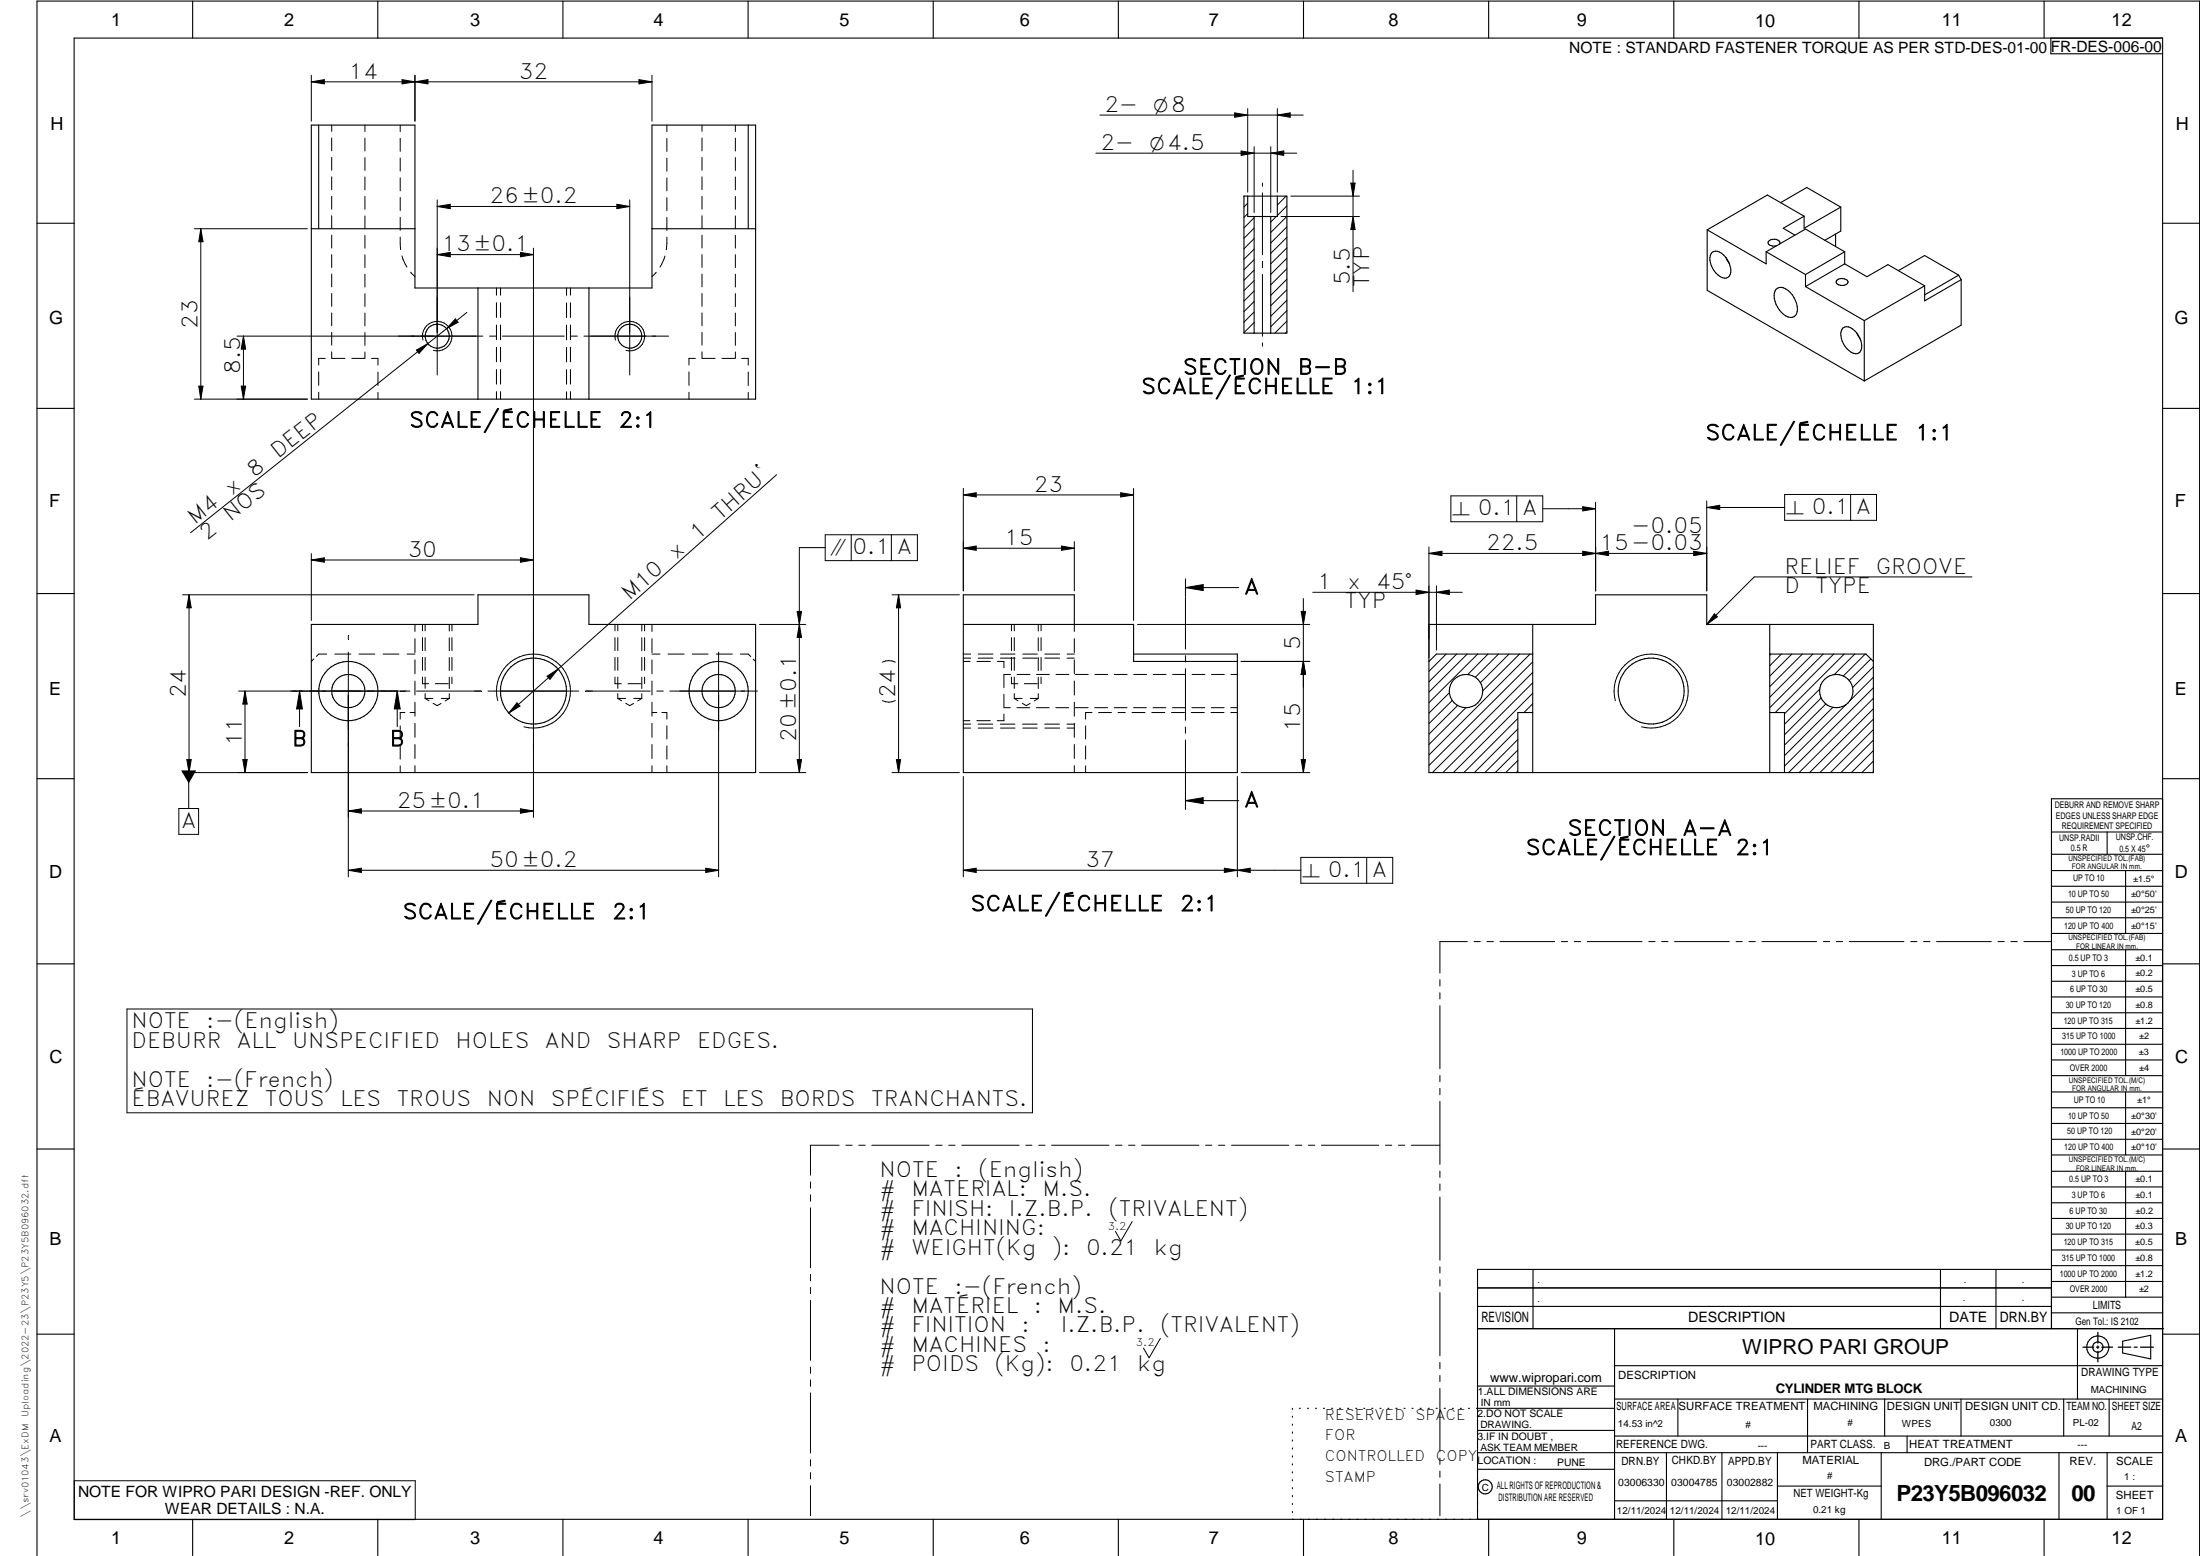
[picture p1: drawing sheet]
<svg xmlns="http://www.w3.org/2000/svg" width="594mm" height="420mm" viewBox="0 0 594 420" stroke-linecap="round" stroke-linejoin="round" font-family="sans-serif">
<g fill="none" stroke="#000" stroke-width=".3">
<path d="M20 10.3h564v400h-564zM52 .3v10M102 .3v10M152 .3v10M202 .3v10M252 .3v10M302 .3v10M352 .3v10M402 .3v10M452 .3v10M502 .3v10M552 .3v10"/>
<path d="M553.8 10.3v4.2h30.2M84.1 33.8h27.9v44h64.1v-44h27.9v74h-119.9zM86.1 33.8v28M202.1 33.8v28M335.9 53h11.6v37h-11.6zM338.7 58.5v31.5M343.1 58.5v31.5M344.9 53v5.5h-8v-5.5M480.8 54.7l7.1-4.1 9.2 5.3M487.2 58.4l-5.7 3.2 3.2 1.9M487.2 58.4l-9.9-5.7-16.3 9.4M497.1 55.9v6.5l-4.3 2.5"/>
<path d="M497.1 55.9l-9.9 5.7v-3.2M10 60.3h10M84.1 61.8h27.9M129.1 77.8v30M159 77.8v30M176.1 61.8h27.9M461 62.1v16.3l42.4 24.5M461 62.1l15.9 9.1v-3.2M462.4 68.1a2.41 2.41 0 0 1 3 .8 5.7 5.7 0 0 1 1.8 5.3 1.67 1.67 0 0 1-2.7 .5 5.4 5.4 0 0 1-2.4-6.2zM466 69.5l1 1.7M476.9 68l10.6 6.1M479.6 78.1a2.34 2.34 0 0 1 3.2 .3 6.4 6.4 0 0 1 2.3 6.4 2.07 2.07 0 0 1-3.5 .1 6.2 6.2 0 0 1-2.3-6.3z"/>
<path d="M480.5 65.9a1.07 1.07 0 0 0-.3-1.1 1.07 1.07 0 0 0-1.1-.2 1.2 1.2 0 0 0-1.6 1.2 2.04 2.04 0 0 0 2.2 .6M487.5 74.1v3.3M487.5 77.4l15.9 9.2M495.7 63.2v3.3M496.1 75.6a2.21 2.21 0 0 1 2.9 .4 1.6 1.6 0 0 1-2.5 .9 .77 .77 0 0 1-.6-1zM498.1 68l-10.6-6.2-10.6 6.2M498.1 68v3.2M498.1 71.2l6 3.5 5.7-3.2 9.9 5.7M498.1 71.2l-10.6 6.2M498.1 68l-10.6 6.1M512.6 73.1l7.1-4.1 9.2 5.3M519.7 77.2l-16.3 9.4"/>
<path d="M528.9 74.3l-9.2 5.3M528.9 74.3l.7 1.2M529.6 75.5v12.3l-26.2 15.1M529.6 75.5l-9.9 5.7v-4M584 60.3h10M497.7 88.5a2.42 2.42 0 0 1 3.1 .8 5.4 5.4 0 0 1 1.7 5.3 1.67 1.67 0 0 1-2.7 .5 5.4 5.4 0 0 1-2.4-6.2zM501.4 89.9l.9 1.7M503.4 86.6v16.3M10 110.3h10M584 110.3h10M10 160.3h10M84.1 168.6h45v-8h29.9v8h45v40h-119.9z"/>
<path d="M260.1 168.6h46v10h28M290.1 168.6v-8h-30v48h74v-32h-28M385.9 168.6h45v-8h30v8h45v40h-120zM413.9 176.6h-26l-2 2M413.9 168.6v40M477.9 168.6v40M477.9 176.6h26l2 2M584 160.3h10M413.9 192.4h-4v16.2M477.9 192.4h4v16.2M10 210.3h10M584 215.7h-30v143.1"/>
<path d="M584 210.3h10M554 224.7h30M554 230.7h30M554 235.1h30M554 239.3h30M569 224.7v6M574 235.1v17M554 243.6h30M554 247.8h30M554 252.1h30M554 256.5h30M574 256.5v33.9"/>
<path d="M10 260.3h10M554 260.7h30M554 265h30M554 269.2h30M554 273.5h30M554 277.7h30M584 260.3h10M554 282h30M554 286.2h30M554 290.4h30M554 294.9h30M554 299.1h30"/>
<path d="M574 294.9v17M10 310.3h10M554 303.4h30M554 307.6h30M554 311.9h30M554 316.3h30M574 316.3v34M584 310.3h10M554 320.5h30M554 324.8h30M554 329h30M554 333.2h30"/>
<path d="M554 337.5h30M399 358.8h185.2M399 352.8h155M399 347.8h155M414 342.8v16M436 358.8v51.5M524 342.8v16M539 342.8v16M554 341.8h30M554 346h30M554 350.3h30M554 354.5h30"/>
<path d="M554 342.8h-155v67.5M561 358.8v19M10 360.3h10M399 374.3h37M436 377.8h148M453.1 377.8v10M488.1 377.8v14.5M508.9 377.8v10M529.5 377.8v10M557.3 377.8v10M569.5 377.8v10M573.2 362.2l7.6-1.6v6.3l-7.6-1.6z"/>
<path d="M584 368.8h-148M584 360.3h10M349 380.3v.3M349 382.4v.3M349 384.6v.3M349 386.7v.3M349 388.8v.3M349 391v.3M349 393.1v.3M349 395.3v.3M349 397.4v.3M349 399.5v.3"/>
<path d="M350.9 380.3h.2M353.1 380.3h.2M355.2 380.3h.3M357.4 380.3h.3M359.6 380.3h.3M361.7 380.3h.3M363.9 380.3h.3M366.1 380.3h.3M368.3 380.3h.2M370.4 380.3h.3M372.6 380.3h.3M374.8 380.3h.3"/>
<path d="M376.9 380.3h.4M379.1 380.3h.3M381.3 380.3h.3M383.4 380.3h.4M385.6 380.3h.3M387.8 380.3h.3M390 380.3h.3M392.2 380.3h.3M394.3 380.3h.3M396.5 380.3h.3M398.7 380.3h37.3M399 396.7h37"/>
<path d="M399 392.3h185M399 386.2h37M436 387.8h148M450 392.3v18M465 392.3v18M480 392.3v18M508 392.3v18M515 387.8v4.5M556 392.3v18M569 392.3v18M52 410.3v9.7M102 410.3v9.7"/>
<path d="M152 410.3v9.7M202 410.3v9.7M252 410.3v9.7M302 410.3v9.7M349 401.7v.3M349 403.8v.4M349 406v.3M349 408.1v.3M352 410.3v9.7M402 410.3v9.7M436 405.3h44M452 410.3v9.7"/>
<path d="M480 401.3h28M502 410.3v9.7M552 410.3v9.7M569 401.3h15M10 420v-419.7h584v419.7"/>
<circle cx="118.1" cy="90.8" r="3.2"/>
<circle cx="170.1" cy="90.8" r="3.2"/>
<circle cx="94.1" cy="186.6" r="4.5"/>
<circle cx="94.1" cy="186.6" r="8"/>
<circle cx="144.1" cy="186.6" r="8.9"/>
<circle cx="194" cy="186.6" r="8"/>
<circle cx="194.1" cy="186.6" r="4.5"/>
<circle cx="395.9" cy="186.6" r="4.5"/>
<circle cx="445.9" cy="186.6" r="8.9"/>
<circle cx="495.9" cy="186.6" r="4.5"/>
<circle cx="566.5" cy="363.7" r="1.39"/>
<circle cx="566.5" cy="363.8" r="3"/>
<circle cx="401.1" cy="401.5" r="1.9"/>
</g>
<g fill="none" stroke="#000" stroke-width=".27">
<path d="M84.1 22.1h92M84.1 22.1l3.5-.6v1.1zM84.1 20.3v12.4M89.6 33.8v1.7M89.6 37.3v3.4M98.5 33.8v1.7M98.5 37.3v3.5M108.1 33.8v1.7M108.1 37.3v3.6M108.6 21.5l3.4 .6-3.4 .5zM112 20.3v12.4M112 22.1l3.6-.6v1.1z"/>
<path d="M172.5 21.5l3.6 .6-3.6 .5zM176.1 20.3v12.4M180.1 33.8v1.8M180.1 37.4v3.5M189.6 33.8v1.7M189.6 37.3v3.4M198.6 33.8v1.7M198.6 37.3v3.5M297 31.1h54.9M333.4 30.5l3.5 .6-3.5 .6zM336.9 29.3v22.6M338.7 39.6v17.8"/>
<path d="M343.1 39.6v17.8M344.9 29.3v22.6M344.9 31.1l3.5-.6v1.2zM89.6 42.5v3.5M89.6 47.8v3.4M89.6 53v3.5M89.6 58.3v3.4M98.5 42.5v3.5M98.5 47.8v3.5M98.5 53v3.5M98.5 58.3v3.5M108.1 42.7v3.5"/>
<path d="M108.1 48v3.5M108.1 53.3v3.6M108.1 58.7v3.5M118.1 55.8l3.5-.6v1.1zM118.1 54v47.3M118.1 55.8h51.9M166.6 55.2l3.4 .6-3.4 .5zM170 54v47.3M180.1 42.7v3.5M180.1 48v3.6M180.1 53.4v3.5M180.1 58.7v3.5"/>
<path d="M189.6 42.5v3.5M189.6 47.8v3.4M189.6 53v3.5M189.6 58.3v3.4M198.6 42.5v3.5M198.6 47.8v3.5M198.6 53v3.5M198.6 58.3v3.5M295.9 41.4h54.3M335.1 40.8l3.6 .6-3.6 .6zM336 53h-.1M336.9 54.9l-1 1"/>
<path d="M336.9 57.7l-1 1M338.7 58.8l-2.8 2.8M340.9 49.4v.9M340.9 52.1v16.7M343.1 41.4l3.6-.6v1.2zM344.6 58.5l-1.5 1.4M345.9 58.5h21.2M347.3 53l-2.4 2.4M347.5 55.6l-2.6 2.6M347.5 58.4l-4.4 4.4M348.6 53h18.5M364.8 49.4h1.1l-.5 3.6z"/>
<path d="M365.4 46v32.8M365.4 58.5l.5 3.5h-1.1zM52.5 61.8h30.5M54.2 61.8v46M54.2 61.8l.6 3.5h-1.1zM89.6 63.5v3.5M89.6 68.7v3.5M89.6 74v3.5M89.6 79.2v3.5M98.5 63.5v3.5M98.5 68.8v3.5M98.5 74v3.5"/>
<path d="M98.5 79.3v3.5M108.1 64l.1 3.4M108.5 69.1l1.4 3M110.9 73.5l1.1 1.2M118.1 68.7l3.5-.5v1.1zM118.1 68.7h26M134.1 77.8v1.9M135.2 77.8v1.9M140.5 68.2l3.6 .5-3.6 .6zM144.1 67v153.7M153 77.8v2M154 77.8v1.9"/>
<path d="M177.2 73.5l-1.1 1.2M179.6 69.1l-1.4 3M180.1 64.1l-.2 3.3M189.6 63.5v3.5M189.6 68.7v3.5M189.6 74v3.5M189.6 79.2v3.5M198.6 63.5v3.5M198.6 68.8v3.5M198.6 74v3.5M198.6 79.3v3.5M338.7 64.4l-2.8 2.8"/>
<path d="M338.7 67.3l-2.8 2.7M338.7 70.1l-2.8 2.8M338.7 78.6l-2.8 2.7M338.7 61.6l-2.8 2.7M338.7 72.9l-2.8 2.8M338.7 75.8l-2.8 2.7M340.9 70.6v1.7M340.9 74.1v16.7M347.5 61.3l-4.4 4.3M347.5 64.1l-4.4 4.3M347.5 66.9l-4.4 4.3M347.5 69.7l-4.4 4.4"/>
<path d="M347.5 72.6l-4.4 4.3M347.5 75.4l-4.4 4.4M347.5 78.2l-4.4 4.3M64 90.8h66.4M65.7 90.8l.6 3.5h-1.2zM65.7 90.8v17M87.8 96.8h-1.7v1.8M89.6 84.5v3.5M89.6 89.7v3.5M89.6 95v1.8M89.7 96.8h3.5M95 96.8h3.5"/>
<path d="M98.5 84.5v3.5M98.5 89.8v3.5M98.5 95v1.8M100.3 96.8h1.8v1.8M112.4 94.5l3.1-1.7-2.3 2.6zM114.2 91.8a4 4 0 0 1 3.5-5 4 4 0 0 1 4.3 4.3 4 4 0 0 1-5 3.5M115.5 92.8l-64 51M123 86.1l.7 .9-3.1 1.7zM126.1 84.4l-10.6 8.4M132.2 90.8h1.7M134.1 81.7v4M134.1 87.8v3.9"/>
<path d="M134.1 93.8v3.9M134.1 99.8v3.9M135.2 81.7v4M135.2 87.8v3.9M135.2 93.8v3.9M135.2 99.8v3.9M135.7 90.8h16.7M153 81.8v4M153 87.8v4M153 93.8v3.9M153 99.8v4M154 81.7v4"/>
<path d="M154 87.8v3.9M154 93.8v3.9M154 99.8v3.9M154.2 90.8h1.7M157.7 90.8h22.8M166.2 91.8a4 4 0 0 1 3.5-5 4 4 0 0 1 4.3 4.3 4 4 0 0 1-5 3.5M187.8 96.8h-1.8v1.8M189.6 84.5v3.5M189.6 89.7v3.5M189.6 95v1.8M189.6 96.8h3.5M194.9 96.8h3.6"/>
<path d="M198.6 84.5v3.5M198.6 89.8v3.5M198.6 95v1.8M200.3 96.8h1.8v1.8M338.7 81.4l-2.8 2.8M338.7 84.2l-2.8 2.8M338.7 87.1l-2.8 2.7M338.7 89.9l-.1 .1M340.9 92.6v.9M347.5 89.5l-.4 .5M347.5 86.7l-3.3 3.3M347.5 81.1l-4.4 4.3"/>
<path d="M347.5 83.9l-4.4 4.3M52.5 107.8h30.5M53.7 104.3h1.1l-.6 3.5zM65.1 104.3h1.2l-.6 3.5zM86.1 100.4v3.7M86.1 105.9v1.9M102.1 100.5v3.6M102.1 106v1.8M134.1 105.7v2.1M135.2 105.7v2.1M153 105.8v2M154 105.7v2.1"/>
<path d="M186 100.4v3.7M186 105.9v1.9M202.1 100.5v3.6M202.1 106v1.8M209.7 128.2l-59 52.5M260.1 131.9v27.7M260.1 133.6h46M260.1 133.6l3.5-.5v1.1zM302.6 133.1l3.5 .5-3.5 .6zM306.1 131.9v35.7M391.8 133.9h24.8v7h-24.8zM409.6 133.9v7"/>
<path d="M416.6 137.4h14.3M427.4 136.8l3.5 .6-3.5 .6zM430.9 135.6v24M460.9 135.3v24.3M460.9 137h21M460.9 137l3.5-.6v1.2zM481.9 133.5h24.8v7h-24.8zM499.7 133.5v7M84.1 149.5v18.1M84.1 151.2l3.5-.6v1.2zM84.1 151.2h60M140.5 150.6l3.6 .6-3.6 .6z"/>
<path d="M222.8 144.4h24.9v7h-24.9zM222.8 147.9h-6.9v60.7M229.9 144.4v7M240.7 144.4v7M260.1 148l3.5-.6v1.2zM260.1 148h30M286.6 147.4l3.5 .6-3.5 .6zM290.1 146.3v13.3M320.1 156.3v4.8M320.1 158.7h14.4M320.1 158.7l4.8-.8v1.6zM354.5 159.9h40.4"/>
<path d="M382.4 159.3l3.5 .6-3.5 .6zM385.9 147.7v29.8M385.9 149.4l3.5-.6v1.2zM385.9 149.4h75M387.9 159.9l3.5-.6v1.2zM387.9 158.2v17.4M427.4 148.8v1.2l7-1.2v1.2zM457.4 148.8l3.5 .6-3.5 .6zM532.5 155.8h-58.8l-12.8 12.8M49.3 160.6h78.7M51 160.6v48M51 160.6l.6 3.5h-1.1z"/>
<path d="M84.7 177.9l-.6 .7M88.2 176.6h-2.1l-.7 .6M90.4 176.6h4.3M94.1 176.1v60.7M94.1 171.8v.7M96.9 176.6h4.3M103.5 176.6h4.2M109.9 176.6h2.1M112 168.6v1.9M112 172.5v3.7M112 178.2v3.7M114.1 168.6v1.7"/>
<path d="M114.1 172.2v3.5M114.1 177.5v3.5M114.8 168.6v1.7M114.8 172.2v3.5M114.8 177.5v3.5M121.3 168.6v1.8M121.3 172.2v3.5M121.3 177.5v3.6M122 168.6v1.7M122 172.2v3.5M122 177.5v3.5M166.1 168.6v1.7"/>
<path d="M166.1 172.2v3.5M166.1 177.5v3.5M166.8 168.6v1.7M166.8 172.2v3.5M166.8 177.5v3.5M173.3 168.6v1.8M173.3 172.2v3.5M173.3 177.5v3.6M174.1 168.6v1.7M174.1 172.2v3.5M174.1 177.5v3.5M176.1 168.6v1.9"/>
<path d="M176.1 172.5v3.7M176.1 178.2v3.7M176.1 176.6h2.1M180.4 176.6h4.3M186.9 176.6h4.3M193.4 176.6h4.3M194 176.1v60.7M199.9 176.6h2.2l.6 .7M203.4 178l.6 .6M205.1 168.6h12.5M215.3 165.1l1.1 7h-1.1l1.1-7zM238.2 178.8a3.9 3.9 0 0 1 3.6 0"/>
<path d="M240.9 160.6h18.2M242.6 160.6v48M242.6 160.6l.6 3.5h-1.1zM260.1 178.6h1.9M260.1 177.7h2M260.1 176.6h2M263.8 178.6h3.7M264.2 177.7h3.9M264.2 176.6h3.9M269.3 178.6h1.8v1.7M270.2 177.7h3.9M270.2 176.6h3.9"/>
<path d="M273.1 168.6v1.7M273.1 172.2v3.5M273.1 177.5v3.5M273.9 168.6v1.7M273.9 172.2v3.5M273.9 177.5v3.5M276.2 177.7h3.9M276.2 176.6h3.9M280.4 168.6v1.8M280.4 172.2v3.5M280.4 177.5v3.6M281.1 168.6v1.7"/>
<path d="M281.1 172.2v3.5M281.1 177.5v3.5M282.1 177.7h4M282.1 176.6h4M288.2 177.7h1.9M288.2 176.6h1.9M290.1 168.6v1.9M290.1 172.5v3.7M290.1 178.2v3.7M307.2 168.6h46.5M320.1 161.3v14M320.1 177v1.8"/>
<path d="M335.1 178.6h18.6M351.4 165.1h1.1l-.5 3.5zM352 178.6l.5 3.5h-1.1zM352 161.6v47M390.5 176.6l-4.6 4.7M393.4 176.6l-7.5 7.5M396.2 176.6l-10.3 10.3M399 176.6l-13.1 13.1M401.8 176.6l-5.5 5.6M404.7 176.6l-6.3 6.3M407.5 176.6l-7.8 7.8M410.3 176.6l-9.9 10"/>
<path d="M413.2 176.6l-27.3 27.3M413.9 178.7l-28 28M463 165.7l.8 .8-2.9 2.1zM478.2 176.6l-.3 .4M481 176.6l-3.1 3.2M483.9 176.6l-6 6M486.7 176.6l-8.8 8.8M489.5 176.6l-11.6 11.7M492.3 176.6l-14.4 14.5M495.2 176.6l-15.8 15.8M498 176.6l-16.1 16.1M500.8 176.6l-5.5 5.6"/>
<path d="M503.7 176.6l-6 5.9M505.2 177.9l-5.9 5.9M64.4 186.6h46.3M66.2 186.6l.6 3.5h-1.2zM66.2 186.6v22M80.9 186.6v9.6M80.9 186.6l.8 4.8h-1.6zM107.3 186.6l.8 4.8h-1.6zM107.3 186.6v9.6M108.1 196v3.6M109.3 192.4h-1.2v1.8M110.7 192.4h1.3"/>
<path d="M112 183.9v3.8M112 189.6v3.8M112 195.3v3.8M112.5 186.6h17.5M114.1 182.8v1.8h1.7M114.8 187.3v1.3M114.8 182.8v3.1M114.8 188.6l1.1 .6M114.8 188.6h2.1M117 189.9l1.1 .6 1-.6M117.6 184.6h3.4M119.2 188.6h2.1"/>
<path d="M121.3 187.3v1.3M121.3 188.6l-1.1 .7M121.3 182.9v3M122 182.8v1.8M131.8 186.6h24.5M134.4 189.2a10 10 0 0 1 8.8-12.6 10 10 0 0 1 10.8 10.9 10 10 0 0 1-12.5 8.8M139.6 189.8l.8 .9-3 1.8zM147.7 182.6l3-1.9-2.2 2.7zM150.7 180.7l-13.3 11.8M158.1 186.6h17.5M166.1 182.8v1.8h1.7M166.8 182.8v3.1"/>
<path d="M166.8 187.3v1.3M166.8 188.6l1 .6M166.8 188.6h2.1M169 189.9l1 .6 1.1-.6M169.6 184.6h3.4M171.1 188.6h2.2M173.3 187.3v1.3M173.3 188.6l-1.1 .7M173.3 182.9v3M174.1 182.8v1.8M176.1 183.9v3.8M176.1 189.6v3.8"/>
<path d="M176.1 195.3v3.8M176.1 192.4h1.3M177.4 186.6h1.7M178.7 192.4h1.4v1.8M180.1 196v3.6M180.9 186.6h23.6M241.8 189.2a3.9 3.9 0 0 1-3.6 0M260.1 194.6h1.8M260.1 195.5h2M260.1 196.6h2M263.8 194.6h3.6M264.1 195.5h4"/>
<path d="M264.2 196.6h3.9M270.1 195.5h4M270.2 196.6h3.9M271.1 187.5v3.5M271.1 192.8v1.8h-1.8M271.1 191.1h1.7M272.9 182.1l-1.8 .1v3.5M273.1 182.8v1.8h1.7M273.9 188.6h2.1M273.9 182.8v3.1M273.9 187.3v1.3M273.9 188.6l1 .6"/>
<path d="M274.6 191.1h3.5M274.7 182.1h3.4M276 189.9l1.1 .6 1.1-.6M276.1 195.5h4M276.2 196.6h3.9M276.6 184.6h3.5M278.2 188.6h2.2M279.9 191.1h3.4M279.9 182.1h3.5M280.4 182.9v3M280.4 187.3v1.3M280.4 188.6l-1.1 .7"/>
<path d="M281.1 182.8v1.8M282.1 195.5h4M282.1 196.6h4M285.1 191.1h3.5M285.2 182.1h3.4M288.1 195.5h2M288.2 196.6h1.9M290.1 183.9v3.8M290.1 189.6v3.8M290.1 195.3v3.8M290.4 191.1h3.4M290.4 182.1h3.5"/>
<path d="M293.2 196v3.6M294.9 192.4h-1.7v1.8M295.6 191.1h3.5M295.6 182.1h3.5M296.7 192.4h3.4M300.9 191.1h3.4M300.9 182.1h3.5M301.9 192.4h2M305.7 192.4h3.5M306.1 191.1h3.5M306.1 182.1h3.5M311 192.4h3.5"/>
<path d="M311.4 191.1h3.4M311.4 182.1h3.5M316.4 192.4h3.5M316.6 191.1h3.5M316.6 182.1h3.5M320.1 180.6v13.9M320.1 196.3v1.7M320.1 199.8v18.8M321.7 192.4h3.5M321.9 191.1h3.4M321.9 182.1h3.5M327 192.4h3.5"/>
<path d="M327.1 191.1h3.5M327.1 182.1h3.5M332.4 192.4h1.7M332.4 191.1h1.7M332.4 182.1h1.7M391.4 187l-5.5 5.6M392.2 189.1l-6.3 6.3M393.6 190.5l-7.7 7.7M395.9 191.1l-10 9.9M409.9 199.7l-8.9 8.9M409.9 196.8l-11.8 11.8M409.9 194l-14.6 14.6"/>
<path d="M413.9 184.4l-24.3 24.2M413.9 190l-2.4 2.4M413.9 187.2l-21.4 21.4M413.9 181.6l-27.1 27M436.2 189.2a10 10 0 0 1 8.8-12.6 10 10 0 0 1 10.8 10.9 10 10 0 0 1-12.5 8.8M491.4 186l-9.5 9.6M491.8 188.5l-9.9 9.9M493 190.1l-11.1 11.1M494.9 191l-13 13M498.6 190.2l-16.7 16.7M505.9 191.4l-17.3 17.2M505.9 199.9l-8.8 8.7"/>
<path d="M505.9 180l-5.7 5.7M505.9 185.7l-22.9 22.9M505.9 194.2l-14.5 14.4M505.9 188.6l-20.1 20M505.9 197l-11.6 11.6M505.9 182.9l-6.4 6.4M48.3 218.3h5.3v7h-5.3zM49.3 208.6h33.7M50.5 205.1h1.1l-.6 3.5zM51 208v10.3M65.6 205.1h1.2l-.6 3.5zM94.1 219l3.5-.6v1.2z"/>
<path d="M94.1 219h50M108.1 201.4v3.6M108.1 206.8v1.8M112 201v3.8M112 206.8v1.8M140.5 218.4l3.6 .6-3.6 .6zM176.1 201v3.8M176.1 206.8v1.8M180.1 201.4v3.6M180.1 206.8v1.8M205.1 208.6h12.5M215.3 205.1h1.1l-.5 3.5z"/>
<path d="M240.9 208.6h18.2M242.1 205.1h1.1l-.6 3.5zM260.1 209.7v27.1M290.1 201v3.8M290.1 206.8v1.8M293.2 201.4v3.6M293.2 206.8v1.8M320.1 216.2l4.8-.8v1.6zM320.1 216.2h14.4M334.1 209.7v27.1M335.1 208.6h18.6M351.4 205.1h1.1l-.5 3.5z"/>
<path d="M409.9 202.5l-6.1 6.1M409.9 205.4l-3.3 3.2M409.9 208.2l-.5 .4M505.9 205.5l-3.1 3.1M505.9 208.3l-.3 .3M505.9 202.7l-6 5.9M94.1 235l3.5-.6v1.2zM94.1 235h99.9M190.6 234.4l3.4 .6-3.4 .6zM260.1 235h91.2M260.1 235l3.5-.6v1.2zM330.6 234.4l3.5 .6-3.5 .6z"/>
<path d="M334.1 235l3.5-.6v1.2zM351.3 231.5h24.8v7h-24.8zM369.1 231.5v7M396.2 254.3h-7.4v8.5M398.1 254.3h1.6M401.5 254.3h1.8M405 254.3h14.8M421.6 254.3h1.7M425.1 254.3h1.7M428.6 254.3h14.8M445.2 254.3h1.7M448.7 254.3h1.7"/>
<path d="M452.2 254.3h14.8M468.8 254.3h1.7M472.3 254.3h1.7M475.8 254.3h14.8M492.4 254.3h1.7M495.8 254.3h1.8M499.4 254.3h14.7M516 254.3h1.6M519.4 254.3h1.8M522.9 254.3h14.8M539.5 254.3h1.7M543 254.3h1.7"/>
<path d="M546.5 254.3h7.4M34.3 272.5h244.5v28h-244.5zM388.8 264.5v1.8M388.8 268.1v1.6M388.8 271.6v17M388.8 290.4v1.7M388.8 293.9v1.7M388.8 297.4v17M218.9 319.2v1.6M226.6 309.2h-7.7v8.1M228.4 309.2h1.7M231.9 309.2h1.7"/>
<path d="M235.4 309.2h15.5M252.7 309.2h1.7M256.2 309.2h1.7M259.7 309.2h15.5M277 309.2h1.7M280.5 309.2h1.7M284 309.2h15.5M301.2 309.2h1.8M304.8 309.2h1.7M308.3 309.2h15.5M325.5 309.2h1.7M329.1 309.2h1.6"/>
<path d="M332.6 309.2h15.4M349.8 309.2h1.7M353.3 309.2h1.7M356.8 309.2h15.5M374.1 309.2h1.7M377.6 309.2h1.7M381.1 309.2h7.7M388.8 316.2v1.7M388.8 319.7v1.7M218.9 322.6v1.8M218.9 326.1v16.2M305.7 329.9l-3 5.2-1.5-2.6"/>
<path d="M388.8 323.2v17.1M218.9 344.1v1.8M218.9 347.6v1.7M218.9 351.2v16.1M388.8 342.1v1.6M388.8 345.6v1.7M388.8 349v17.1M218.9 369.1v1.7M218.9 372.6v1.8M218.9 376.1v16.2M313.3 361.4l-3 5.2-1.5-2.6M388.8 367.9v1.7"/>
<path d="M388.8 371.4v1.7M388.8 374.9v17M20.1 399.8h92v10.5h-92zM218.9 394.1v1.8M218.9 397.6v1.7M388.8 393.7v1.7M388.8 397.2v1.7M218.9 401.2v8.1M388.8 400.7v8.6"/>
</g>
<path d="M566.5 359.7v3M562.5 363.8h2.9M566.1 363.8h.7M566.5 363.4v.7M566.5 364.9v2.8M567.6 363.8h2.9M572 363.8h3.4M576.3 363.8h.8M578 363.8h3.5" fill="none" stroke="#000" stroke-width=".34"/>
<g fill="#000">
<path d="M84.1 22.1l3.5-.6v1.1zM108.6 21.5l3.4 .6-3.4 .5zM112 22.1l3.6-.6v1.1zM172.5 21.5l3.6 .6-3.6 .5zM333.4 30.5l3.5 .6-3.5 .6zM344.9 31.1l3.5-.6v1.2zM118.1 55.8l3.5-.6v1.1zM166.6 55.2l3.4 .6-3.4 .5zM335.1 40.8l3.6 .6-3.6 .6zM343.1 41.4l3.6-.6v1.2zM364.8 49.4h1.1l-.5 3.6zM54.2 61.8l.6 3.5h-1.1z"/>
<path d="M118.1 68.7l3.5-.5v1.1zM140.5 68.2l3.6 .5-3.6 .6zM365.4 58.5l.5 3.5h-1.1zM65.7 90.8l.6 3.5h-1.2zM112.4 94.5l3.1-1.7-2.3 2.6zM123 86.1l.7 .9-3.1 1.7zM53.7 104.3h1.1l-.6 3.5zM65.1 104.3h1.2l-.6 3.5zM260.1 133.6l3.5-.5v1.1zM302.6 133.1l3.5 .5-3.5 .6zM427.4 136.8l3.5 .6-3.5 .6zM460.9 137l3.5-.6v1.2z"/>
<path d="M84.1 151.2l3.5-.6v1.2zM140.5 150.6l3.6 .6-3.6 .6zM260.1 148l3.5-.6v1.2zM286.6 147.4l3.5 .6-3.5 .6zM320.1 158.7l4.8-.8v1.6zM382.4 159.3l3.5 .6-3.5 .6zM385.9 149.4l3.5-.6v1.2zM387.9 159.9l3.5-.6v1.2zM427.4 148.8l3.5 .6-3.5 .6zM430.9 149.4l3.5-.6v1.2zM457.4 148.8l3.5 .6-3.5 .6zM51 160.6l.6 3.5h-1.1z"/>
<path d="M215.3 165.1h1.1l-.5 3.5zM215.9 168.6l.5 3.5h-1.1zM242.6 160.6l.6 3.5h-1.1zM351.4 165.1h1.1l-.5 3.5zM463 165.7l.8 .8-2.9 2.1zM66.2 186.6l.6 3.5h-1.2zM80.9 186.6l.8 4.8h-1.6zM107.3 186.6l.8 4.8h-1.6zM139.6 189.8l.8 .9-3 1.8zM147.7 182.6l3-1.9-2.2 2.7zM352 178.6l.5 3.5h-1.1zM50.5 205.1h1.1l-.6 3.5z"/>
<path d="M48.9 208h4.1l-2 3.5zM65.6 205.1h1.2l-.6 3.5zM94.1 219l3.5-.6v1.2zM140.5 218.4l3.6 .6-3.6 .6zM215.3 205.1h1.1l-.5 3.5zM242.1 205.1h1.1l-.6 3.5zM320.1 216.2l4.8-.8v1.6zM351.4 205.1h1.1l-.5 3.5zM94.1 235l3.5-.6v1.2zM190.6 234.4l3.4 .6-3.4 .6zM260.1 235l3.5-.6v1.2zM330.6 234.4l3.5 .6-3.5 .6z"/>
<path d="M334.1 235l3.5-.6v1.2z"/>
</g>
<g font-size="6">
<text x="512.1" y="405.2">P23Y5B096032</text>
<text x="559.4" y="405.2">00</text>
</g>
<g font-size="5.7">
<text x="94.1" y="21.2">14</text>
<text x="140.1" y="21.2">32</text>
<text x="298.2" y="30.2">2-</text>
<text x="297.1" y="40.5">2-</text>
<text x="132.2" y="54.9">26±0.2</text>
<text x="119.2" y="67.9">13±0.1</text>
<text x="364.5" y="77" transform="rotate(-90 364.5 77)">5.5</text>
<text x="369.7" y="77.6" transform="rotate(-90 369.7 77.6)">TYP</text>
<text x="53.4" y="88.7" transform="rotate(-90 53.4 88.7)">23</text>
<text x="64.9" y="101" transform="rotate(-90 64.9 101)">8.5</text>
<text x="319.4" y="101.1">SECTION</text>
<text x="350.5" y="101.1">B-B</text>
<text x="308.2" y="106.3">SCALE/ÉCHELLE</text>
<text x="364.7" y="106.3">1:1</text>
<text x="110.5" y="115.4">SCALE/ÉCHELLE</text>
<text x="167.1" y="115.4">2:1</text>
<text x="460.5" y="118.8">SCALE/ÉCHELLE</text>
<text x="517.1" y="118.8">1:1</text>
<text x="75.1" y="124" transform="rotate(-38 75.1 124)">DEEP</text>
<text x="68.7" y="129" transform="rotate(-38 68.7 129)">8</text>
<text x="62.6" y="133.9" transform="rotate(-38 62.6 133.9)">x</text>
<text x="279.2" y="132.8">23</text>
<text x="52.6" y="141.9" transform="rotate(-38 52.6 141.9)">M4</text>
<text x="62.2" y="140.9" transform="rotate(-38 62.2 140.9)">NOS</text>
<text x="194.5" y="140.6" transform="rotate(-42 194.5 140.6)">THRU`</text>
<text x="55.9" y="146" transform="rotate(-38 55.9 146)">2</text>
<text x="188.4" y="146" transform="rotate(-42 188.4 146)">1</text>
<text x="230.2" y="149.6">0.1 A</text>
<text x="271.2" y="147.2">15</text>
<text x="401.3" y="148.5">22.5</text>
<text x="431.9" y="148.5">15-0.03</text>
<text x="440.5" y="144">-0.05</text>
<text x="110.1" y="150.3">30</text>
<text x="182.6" y="151.2" transform="rotate(-42 182.6 151.2)">x</text>
<text x="481.9" y="154.9">RELIEF</text>
<text x="506.5" y="154.9">GROOVE</text>
<text x="336" y="160.4">A</text>
<text x="355.7" y="159">1</text>
<text x="363.8" y="159">x</text>
<text x="371.6" y="159">45°</text>
<text x="481.9" y="160.1">D</text>
<text x="490.2" y="160.1">TYPE</text>
<text x="170" y="162.3" transform="rotate(-42 170 162.3)">M10</text>
<text x="363.2" y="164.3">TYP</text>
<text x="351.1" y="175.6" transform="rotate(-90 351.1 175.6)">5</text>
<text x="50.2" y="188.6" transform="rotate(-90 50.2 188.6)">24</text>
<text x="241.8" y="188.6" transform="rotate(-90 241.8 188.6)">24</text>
<text x="351.1" y="197.6" transform="rotate(-90 351.1 197.6)">15</text>
<text x="65.3" y="201.5" transform="rotate(-90 65.3 201.5)">11</text>
<text x="78.9" y="201.5">B</text>
<text x="105.2" y="201.5">B</text>
<text x="215" y="200.5" transform="rotate(-90 215 200.5)">20±0.1</text>
<text x="107.2" y="218.1">25±0.1</text>
<text x="336" y="217.9">A</text>
<text x="49" y="223.6">A</text>
<text x="423.3" y="225.6">SECTION</text>
<text x="454.3" y="225.6">A-A</text>
<text x="412" y="230.8">SCALE/ÉCHELLE</text>
<text x="468.6" y="230.8">2:1</text>
<text x="132.2" y="234.1">50±0.2</text>
<text x="293.2" y="234.1">37</text>
<text x="262.1" y="246">SCALE/ÉCHELLE</text>
<text x="318.6" y="246">2:1</text>
<text x="108.7" y="248.2">SCALE/ÉCHELLE</text>
<text x="165.3" y="248.2">2:1</text>
<text x="35.5" y="277.7">NOTE</text>
<text x="55.7" y="277.7">:-(English)</text>
<text x="35.5" y="283">DEBURR</text>
<text x="64" y="283">ALL</text>
<text x="78.9" y="283">UNSPECIFIED</text>
<text x="123" y="283">HOLES</text>
<text x="147.2" y="283">AND</text>
<text x="163.8" y="283">SHARP</text>
<text x="188.2" y="283">EDGES.</text>
<text x="35.5" y="293.5">NOTE</text>
<text x="55.7" y="293.5">:-(French)</text>
<text x="35.5" y="298.7">ÉBAVUREZ</text>
<text x="71.5" y="298.7">TOUS</text>
<text x="91.8" y="298.7">LES</text>
<text x="107.1" y="298.7">TROUS</text>
<text x="131.4" y="298.7">NON</text>
<text x="148.8" y="298.7">SPÉCIFIÉS</text>
<text x="183.9" y="298.7">ET</text>
<text x="195.2" y="298.7">LES</text>
<text x="210.6" y="298.7">BORDS</text>
<text x="235.2" y="298.7">TRANCHANTS.</text>
<text x="237.5" y="317.8">NOTE</text>
<text x="257.7" y="317.8">:</text>
<text x="264.1" y="317.8">(English)</text>
<text x="237.5" y="323">#</text>
<text x="246.1" y="323">MATERIAL:</text>
<text x="281.5" y="323">M.S.</text>
<text x="237.5" y="328.3">#</text>
<text x="246.1" y="328.3">FINISH:</text>
<text x="272.4" y="328.3">I.Z.B.P.</text>
<text x="299.3" y="328.3">(TRIVALENT)</text>
<text x="237.5" y="333.5">#</text>
<text x="246.1" y="333.5">MACHINING:</text>
<text x="237.5" y="338.8">#</text>
<text x="246.1" y="338.8">WEIGHT(Kg</text>
<text x="284" y="338.8">):</text>
<text x="293.3" y="338.8">0.21</text>
<text x="311.6" y="338.8">kg</text>
<text x="237.5" y="349.3">NOTE</text>
<text x="257.7" y="349.3">:-(French)</text>
<text x="237.5" y="354.5">#</text>
<text x="237.5" y="359.8">#</text>
<text x="246.1" y="359.8">FINITION</text>
<text x="246.1" y="354.5">MATÉRIEL</text>
<text x="275.8" y="359.8">:</text>
<text x="279.2" y="354.5">:</text>
<text x="285.6" y="354.5">M.S.</text>
<text x="286.4" y="359.8">I.Z.B.P.</text>
<text x="313.3" y="359.8">(TRIVALENT)</text>
<text x="237.5" y="365">#</text>
<text x="246.1" y="365">MACHINES</text>
<text x="281.5" y="365">:</text>
<text x="237.5" y="370.3">#</text>
<text x="246.1" y="370.3">POIDS</text>
<text x="268.5" y="370.3">(Kg):</text>
<text x="288.8" y="370.3">0.21</text>
<text x="307.1" y="370.3">kg</text>
</g>
<text font-size="5.6" x="470.5" y="365.5">WIPRO PARI GROUP</text>
<g font-size="5.4">
<text x="311.5" y="30.2">O8</text>
<text x="310.5" y="40.5">O4.5</text>
<text x="392.1" y="139.1">n 0.1 A</text>
<text x="482.3" y="138.8">n 0.1 A</text>
<text x="224.1" y="149.6">i</text>
<text x="351.6" y="236.8">n 0.1 A</text>
</g>
<g font-size="4.9">
<text x="30" y="6.9">1</text>
<text x="76.7" y="6.9">2</text>
<text x="127" y="6.9">3</text>
<text x="176.5" y="6.9">4</text>
<text x="226.7" y="6.9">5</text>
<text x="275.4" y="6.9">6</text>
<text x="326.4" y="6.9">7</text>
<text x="375" y="6.9">8</text>
<text x="425.8" y="6.9">9</text>
<text x="473.9" y="7.3">10</text>
<text x="524.3" y="6.9">11</text>
<text x="570.2" y="6.9">12</text>
<text x="13.6" y="35.1">H</text>
<text x="587.6" y="35.1">H</text>
<text x="13.2" y="87.5">G</text>
<text x="587.2" y="87.5">G</text>
<text x="13.2" y="137">F</text>
<text x="587.2" y="137">F</text>
<text x="13.2" y="187.6">E</text>
<text x="587.2" y="187.6">E</text>
<text x="13.2" y="237">D</text>
<text x="587.2" y="237">D</text>
<text x="13.4" y="287.1">C</text>
<text x="587.4" y="287.1">C</text>
<text x="13.4" y="336.2">B</text>
<text x="587.4" y="336.2">B</text>
<text x="13.4" y="389.3">A</text>
<text x="587.4" y="389.3">A</text>
<text x="30" y="416.9">1</text>
<text x="76.7" y="416.9">2</text>
<text x="127" y="416.9">3</text>
<text x="176.5" y="416.9">4</text>
<text x="226.7" y="416.9">5</text>
<text x="275.4" y="416.9">6</text>
<text x="326.4" y="416.9">7</text>
<text x="375" y="416.9">8</text>
<text x="425.8" y="416.9">9</text>
<text x="473.9" y="417.3">10</text>
<text x="524.3" y="416.9">11</text>
<text x="570.2" y="416.9">12</text>
</g>
<g font-size="4.2">
<text x="423.7" y="14.3">NOTE : STANDARD FASTENER TORQUE AS PER STD-DES-01-00</text>
<text x="553.8" y="14">FR-DES-006-00</text>
<text x="21.1" y="404.3">NOTE FOR WIPRO PARI DESIGN -REF. ONLY</text>
<text x="44.5" y="408.8">WEAR DETAILS : N.A.</text>
</g>
<g font-size="3.9">
<text x="400" y="357.1">REVISION</text>
<text x="455.9" y="357.1">DESCRIPTION</text>
<text x="526.4" y="357.1">DATE</text>
<text x="540" y="357.1">DRN.BY</text>
<text x="357.8" y="383.3">RESERVED</text>
<text x="382.3" y="383.3">SPACE</text>
<text x="357.8" y="388.9">FOR</text>
<text x="357.8" y="394.5">CONTROLLED</text>
<text x="387.8" y="394.5">COPY</text>
<text x="357.8" y="400">STAMP</text>
</g>
<text font-size="3.6" x="479.5" y="376.1">CYLINDER MTG BLOCK</text>
<text font-size="3.5" x="402.4" y="373.3">www.wipropari.com</text>
<g font-size="3.1">
<text x="565.1" y="353.5">LIMITS</text>
<text x="562" y="371.7">DRAWING TYPE</text>
<text x="437" y="372.3">DESCRIPTION</text>
<text x="436.5" y="380.8">SURFACE AREA</text>
<text x="453.3" y="380.8">SURFACE TREATMENT</text>
<text x="489.7" y="380.8">MACHINING</text>
<text x="509.5" y="380.8">DESIGN UNIT</text>
<text x="530.6" y="380.8">DESIGN UNIT CD.</text>
<text x="558" y="380.6">TEAM NO.</text>
<text x="570.3" y="380.7">SHEET SIZE</text>
<text x="575.6" y="386.1">A2</text>
<text x="436.4" y="391.1">REFERENCE DWG.</text>
<text x="437.8" y="395.5">DRN.BY</text>
<text x="451.4" y="395.4">CHKD.BY</text>
<text x="466.6" y="395.5">APPD.BY</text>
<text x="486.7" y="395.4">MATERIAL</text>
<text x="488.9" y="390.9">PART CLASS.</text>
<text x="515.6" y="390.9">HEAT TREATMENT</text>
<text x="519.6" y="395.9">DRG./PART CODE</text>
<text x="558.9" y="395.5">REV.</text>
<text x="571.4" y="395.6">SCALE</text>
<text x="484.3" y="404.2">NET WEIGHT-Kg</text>
<text x="571.4" y="404.7">SHEET</text>
</g>
<text font-size="3" x="579.5" y="230.1">°</text>
<g font-size="2.8">
<text x="299.1" y="332.1">3.2</text>
<text x="560.4" y="357.7">Gen Tol.: IS 2102</text>
<text x="306.7" y="363.6">3.2</text>
<text x="399.1" y="376.6">1.ALL DIMENSIONS ARE</text>
<text x="399" y="382.7">2.DO NOT SCALE</text>
<text x="399" y="388.7">3.IF IN DOUBT ,</text>
<text x="399" y="395.4">LOCATION :</text>
<text x="420.5" y="396">PUNE</text>
<text x="404.2" y="402">ALL RIGHTS OF REPRODUCTION &amp;</text>
<text x="437" y="401.2">03006330</text>
<text x="451.3" y="401.2">03004785</text>
<text x="466.3" y="401.2">03002882</text>
<text x="404.7" y="405.4">DISTRIBUTION ARE RESERVED</text>
</g>
<g font-size="2.7">
<text x="564.6" y="376.2">MACHINING</text>
<text x="399.9" y="379.7">IN mm</text>
<text x="399.7" y="385.7">DRAWING.</text>
<text x="436.9" y="385.4">14.53 in^2</text>
<text x="471.4" y="385.5">#</text>
<text x="498.9" y="385">#</text>
<text x="513.6" y="385.3">WPES</text>
<text x="537.3" y="385.1">0300</text>
<text x="559.7" y="385.1">PL-02</text>
<text x="399.7" y="391.8">ASK TEAM MEMBER</text>
<text x="474.6" y="391.2">---</text>
<text x="508.7" y="391.2">B</text>
<text x="561" y="391.1">---</text>
<text x="493.4" y="399.5">#</text>
<text x="573.6" y="399.7">1 :</text>
<text x="400.1" y="402.5">C</text>
<text x="436.6" y="408.7">12/11/2024</text>
<text x="450.9" y="408.8">12/11/2024</text>
<text x="466" y="408.9">12/11/2024</text>
<text x="489.6" y="408.5">0.21 kg</text>
<text x="571.4" y="408.7">1 OF 1</text>
</g>
<g font-size="2.5">
<text x="554.9" y="218.3">DEBURR AND REMOVE SHARP</text>
<text x="555.2" y="221">EDGES UNLESS SHARP EDGE</text>
<text x="556.1" y="227.1">UNSP.RADII</text>
<text x="556.8" y="223.8">REQUIREMENT SPECIFIED</text>
<text x="571.4" y="226.9">UNSP.CHF.</text>
<text x="559.2" y="229.9">0.5 R</text>
<text x="572.3" y="230.1">0.5 X 45</text>
<text x="559.8" y="238">UP TO 10</text>
<text x="576.1" y="238.1">±1.5°</text>
<text x="558.5" y="242.2">10 UP TO 50</text>
<text x="575.5" y="242.3">±0°50'</text>
<text x="557.4" y="250.7">120 UP TO 400</text>
<text x="557.9" y="246.5">50 UP TO 120</text>
<text x="575.5" y="250.7">±0°15'</text>
<text x="575.5" y="246.5">±0°25'</text>
<text x="558.7" y="259.4">0.5 UP TO 3</text>
<text x="559.5" y="263.7">3 UP TO 6</text>
<text x="576.6" y="263.6">±0.2</text>
<text x="576.6" y="259.4">±0.1</text>
<text x="559" y="267.9">6 UP TO 30</text>
<text x="576.6" y="267.9">±0.5</text>
<text x="557.8" y="272.2">30 UP TO 120</text>
<text x="576.6" y="272.2">±0.8</text>
<text x="556.9" y="280.7">315 UP TO 1000</text>
<text x="557.3" y="276.4">120 UP TO 315</text>
<text x="576.6" y="276.4">±1.2</text>
<text x="577.7" y="280.7">±2</text>
<text x="556.4" y="284.9">1000 UP TO 2000</text>
<text x="577.6" y="284.9">±3</text>
<text x="558.9" y="289.2">OVER 2000</text>
<text x="577.7" y="289.3">±4</text>
<text x="560" y="297.9">UP TO 10</text>
<text x="577.1" y="297.9">±1°</text>
<text x="558.5" y="302.1">10 UP TO 50</text>
<text x="575.5" y="302.1">±0°30'</text>
<text x="557.4" y="310.6">120 UP TO 400</text>
<text x="558.2" y="306.3">50 UP TO 120</text>
<text x="575.5" y="310.6">±0°10'</text>
<text x="575.5" y="306.4">±0°20'</text>
<text x="558.8" y="319.2">0.5 UP TO 3</text>
<text x="559.4" y="323.4">3 UP TO 6</text>
<text x="576.6" y="319.2">±0.1</text>
<text x="576.6" y="323.5">±0.1</text>
<text x="558.9" y="327.7">6 UP TO 30</text>
<text x="576.7" y="327.7">±0.2</text>
<text x="557.8" y="332">30 UP TO 120</text>
<text x="576.6" y="332">±0.3</text>
<text x="556.8" y="340.5">315 UP TO 1000</text>
<text x="557.3" y="336.3">120 UP TO 315</text>
<text x="576.6" y="336.3">±0.5</text>
<text x="576.6" y="340.5">±0.8</text>
<text x="415.2" y="346.4">.</text>
<text x="530.3" y="346.5">.</text>
<text x="545.9" y="346.4">.</text>
<text x="556.2" y="344.7">1000 UP TO 2000</text>
<text x="576.6" y="344.7">±1.2</text>
<text x="415.2" y="351.5">.</text>
<text x="530" y="351.3">.</text>
<text x="545.9" y="351.4">.</text>
<text x="558.9" y="349">OVER 2000</text>
<text x="577.6" y="349">±2</text>
</g>
<g font-size="2.4">
<text x="7.7" y="382.7" transform="rotate(-90 7.7 382.7)">Uploading\2022-23\P23Y5\P23Y5B096032.dft</text>
<text x="7.7" y="409.8" transform="rotate(-90 7.7 409.8)">\\srv01043\ExDM</text>
</g>
<g font-size="2.1">
<text x="558.5" y="232.4">UNSPECIFIED TOL.(FAB)</text>
<text x="559.5" y="234.7">FOR ANGULAR IN mm.</text>
<text x="558.6" y="253.9">UNSPECIFIED TOL.(FAB)</text>
<text x="560.7" y="256.3">FOR LINEAR IN mm.</text>
<text x="558.7" y="292.3">UNSPECIFIED TOL.(M/C)</text>
<text x="559.6" y="294.7">FOR ANGULAR IN mm.</text>
<text x="558.7" y="313.7">UNSPECIFIED TOL.(M/C)</text>
<text x="560.6" y="316.1">FOR LINEAR IN mm.</text>
</g>
</svg>
